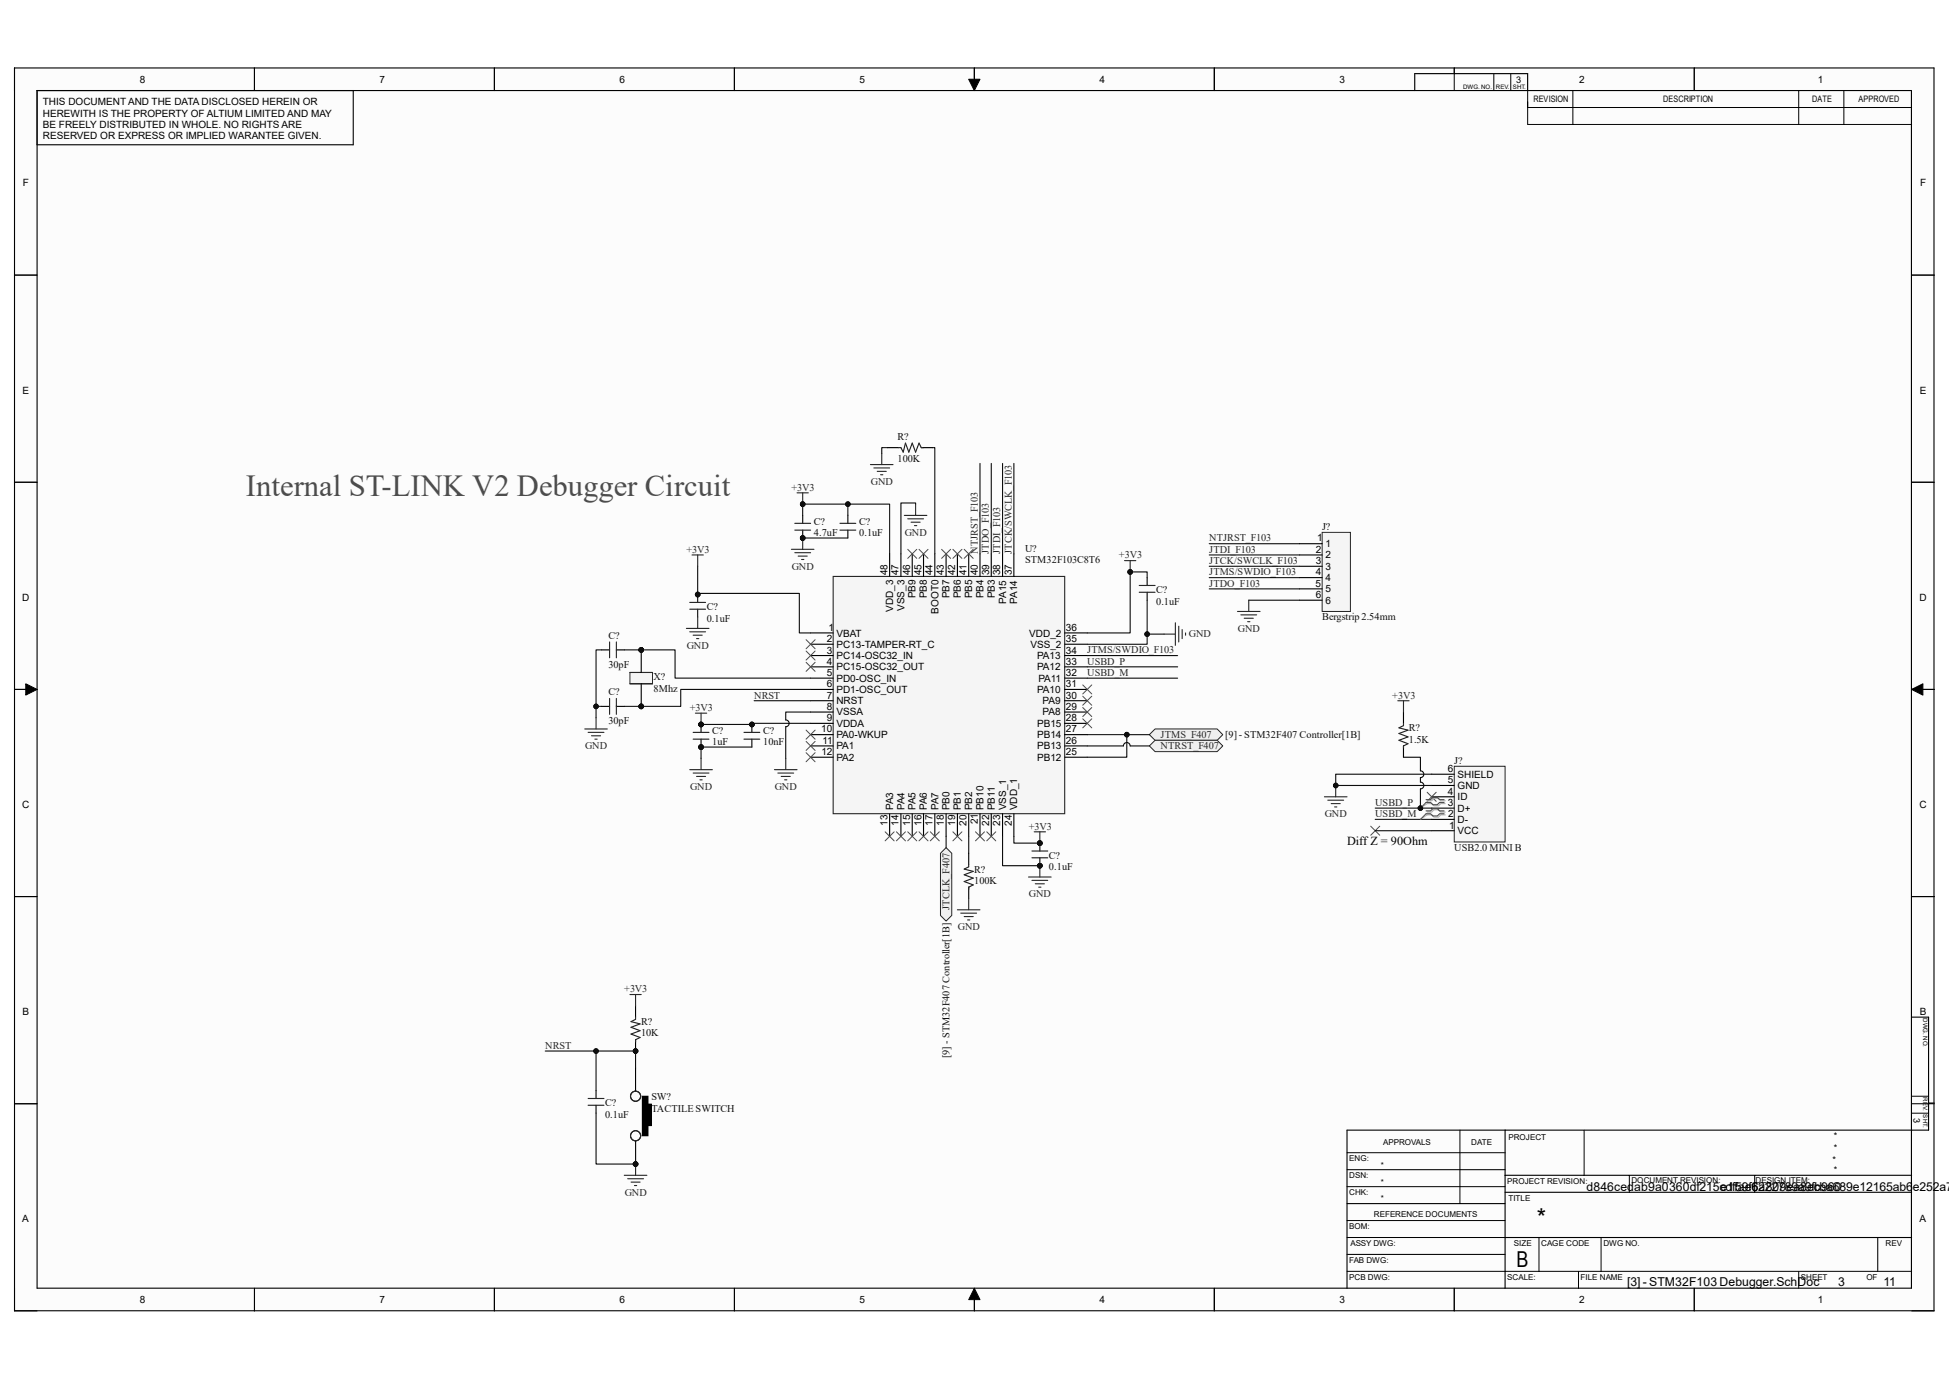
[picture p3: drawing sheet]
<svg xmlns="http://www.w3.org/2000/svg" width="297mm" height="210mm" viewBox="0 0 297 210" stroke-linecap="round" stroke-linejoin="round" font-family="sans-serif">
<g fill="#fcfcfc">
<path d="M2.2 10.4h292.6v189.2h-292.6z" fill-rule="evenodd"/>
<path d="M5.7 13.8h285.6v182.4h-285.6z" fill-rule="evenodd"/>
</g>
<g fill="none" stroke="#000" stroke-width=".15">
<path d="M2.2 10.3v3.5M38.8 10.3v3.5M75.3 10.3v3.5M111.9 10.4v3.4M147.6 12.1h1.7l-.8 1.7zM148.5 10.4v3.4M185 10.4v3.4M221.6 10.4v3.4M227.6 11.2v2.6M230.2 11.2v2.6M232.8 13.8v5.2h58.5M232.8 16.4h58.5"/>
<path d="M239.7 13.8v5.2M258.2 10.4v3.4M274.1 13.8v5.2M281 13.8v5.2M2.2 41.9h3.4M291.3 41.9h3.5M2.2 73.4h3.4M291.3 73.4h3.5M2.2 105h3.4M3.9 104.1l1.7 .9-1.7 .9zM291.3 105l1.7-.9v1.8zM291.3 105h3.5"/>
<path d="M2.2 136.5h3.4M291.3 136.5h3.5M2.2 168.1h3.4M205.3 178.1h24.1M205.3 175.6h24.1M222.5 172.1v11.2M241.4 172.1v6.9M248.3 179v2.6M267.4 179v2.6M291.3 168.1h3.5M291.3 169.5h2.6M291.3 167h2.6"/>
<path d="M2.2 196.2v3.4h3.5M38.8 196.2v3.4M75.3 196.2v3.4M111.9 196.2v3.4M148.5 196.2l.8 1.7h-1.7zM148.5 196.2v3.4M185 196.2v3.4M205.3 193.6h86M205.3 180.7h24.1M205.3 188.5h24.1M205.3 185.9h24.1M205.3 191h24.1"/>
<path d="M221.6 196.2v3.4M234.5 188.5v5.1M240.5 193.6v2.6M244 188.5v5.1M258.2 196.2v3.4M274.1 193.6v2.6M286.2 188.5v5.1M291.3 199.6h3.5"/>
</g>
<g fill="none" stroke="#000" stroke-width=".17">
<path d="M2.2 10.4h292.5v189.2h-292.5zM5.6 13.8h285.7v182.4h-285.6zM38.8 10.3v3.5M53.8 13.8v8.3h-48.2M75.3 10.3v3.5M111.9 10.4v3.4M148.5 10.4v3.4M185 10.4v3.4M215.6 13.8v-2.6h17.2v2.6M221.6 10.4v.8M258.2 10.4v3.4M2.2 41.9h3.4"/>
<path d="M291.3 41.9h3.5M2.2 73.4h3.4M291.3 73.4h3.5M2.2 105h3.4M291.3 105h3.5M2.2 136.5h3.4M291.3 136.5h3.5M291.3 154.9h2.6v17.2h-88.6v24.1M2.2 168.1h3.4M229.4 179h61.9M229.4 172.1v24.1M293.9 168h.9"/>
<path d="M38.8 196.2v3.4M75.3 196.2v3.4M111.9 196.2v3.4M148.5 196.2v3.4M185 196.2v3.4M205.3 183.3h24.1M221.6 196.2v3.4M229.4 181.6h61.9M229.4 188.5h61.9M258.2 196.2v3.4"/>
</g>
<path d="M147.6 12.1h1.7l-.8 1.7zM3.9 104.1l1.7 .9-1.7 .9zM291.3 105l1.7-.9v1.8zM148.5 196.2l.8 1.7h-1.7z" fill="#000"/>
<path d="M127 87.8h35.2v36.1h-35.2z" fill-rule="evenodd" fill="#f5f5f5"/>
<path d="M127 87.8h35.2v36.1h-35.2z" fill="none" stroke="#262626" stroke-width=".17"/>
<g fill="none" stroke="#000" stroke-width=".17">
<path d="M123.5 96.4h3.5M123.5 98.1h3.5M123.5 99.8h3.5M135.6 84.3v3.5M137.3 84.3v3.5M139 84.3v3.5M140.7 84.3v3.5M142.5 84.3v3.5M144.2 84.3v3.5M145.9 84.3v3.5M147.6 84.3v3.5M149.3 84.3v3.5"/>
<path d="M151.1 84.3v3.5M152.8 84.3v3.5M154.5 84.3v3.5M162.2 96.4h3.5M162.2 98.1h3.5M162.2 99.8h3.5M123.5 101.6h3.5M123.5 103.3h3.5M123.5 105h3.5M123.5 106.7h3.5M123.5 108.4h3.5M123.5 110.2h3.5"/>
<path d="M123.5 111.9h3.5M123.5 113.6h3.5M123.5 115.3h3.5M162.2 101.6h3.5M162.2 103.3h3.5M162.2 105h3.5M162.2 106.7h3.5M162.2 108.4h3.5M162.2 110.2h3.5M162.2 111.9h3.5M162.2 113.6h3.5M162.2 115.3h3.5"/>
<path d="M135.6 123.9v3.5M137.3 123.9v3.5M139 123.9v3.5M140.7 123.9v3.5M142.5 123.9v3.5M144.2 123.9v3.5M145.9 123.9v3.5M147.6 123.9v3.5M149.3 123.9v3.5M151.1 123.9v3.5M152.8 123.9v3.5M154.5 123.9v3.5"/>
</g>
<path d="M201.5 81.1h4.3v12h-4.3z" fill-rule="evenodd" fill="#f5f5f5"/>
<path d="M201.5 81.1h4.3v12h-4.3z" fill="none" stroke="#262626" stroke-width=".15"/>
<path d="M135.2 68.2h1.7M140.4 68.2h1.7M198 82.8h3.5M198 84.5h3.5M198 86.2h3.5M198 88h3.5M198 89.7h3.5M198 91.4h3.5M147.6 130v1.7M147.6 135.1v1.7" fill="none" stroke="#000" stroke-width=".17"/>
<g fill="none" stroke="#262626" stroke-width=".17">
<path d="M132.6 70.8h3.5M133.2 71.3h2.4M133.7 71.8h1.4M134.2 72.3h.3M134.4 69v1.8M105.5 84.5h1.7M106.3 84.5v1.7M188.6 93.1h3.4M189.1 93.6h2.4M189.6 94.2h1.4M190.1 94.7h.4M190.3 91.4v1.7"/>
<path d="M145.9 138.6h3.4M146.4 139.1h2.4M146.9 139.6h1.4M147.6 136.8v1.8M147.4 140.1h.4"/>
</g>
<path d="M136.9 68.2h.4l.3 .7 .4-1.4 .5 1.4 .5-1.4 .5 1.4 .5-1.4 .4 .7h.3M147.6 131.7v.3l-.7 .4 1.4 .3-1.4 .5 1.4 .5-1.4 .6 1.4 .5-.7 .3v.4" fill="none" stroke="#1c1c1c" stroke-width=".17"/>
<circle cx="106.3" cy="90.5" r=".34" fill="#0e0e0e"/>
<circle cx="106.3" cy="90.5" r=".34" fill="none" stroke="#0e0e0e" stroke-width=".15"/>
<path d="M106.3 90.5v1.2M106.3 92.8v1.2" fill="none" stroke="#000" stroke-width=".17"/>
<circle cx="106.3" cy="90.5" r=".34" fill="#0e0e0e"/>
<circle cx="106.3" cy="90.5" r=".34" fill="none" stroke="#0e0e0e" stroke-width=".15"/>
<path d="M105.1 92.8h2.4M105.1 91.7h2.4" fill="none" stroke="#1c1c1c" stroke-width=".17"/>
<path d="M104.6 95.7h3.4M105.1 96.2h2.4M105.6 96.7h1.4M106.1 97.3h.4M106.3 94v1.7M106 108.6h1.7M106.8 108.6v1.7" fill="none" stroke="#262626" stroke-width=".17"/>
<circle cx="106.8" cy="110.3" r=".34" fill="#0e0e0e"/>
<circle cx="106.8" cy="110.3" r=".34" fill="none" stroke="#0e0e0e" stroke-width=".15"/>
<circle cx="114.6" cy="110.3" r=".34" fill="#0e0e0e"/>
<circle cx="114.6" cy="110.3" r=".34" fill="none" stroke="#0e0e0e" stroke-width=".15"/>
<path d="M114.6 110.3v1.2M114.6 112.6v1.2" fill="none" stroke="#000" stroke-width=".17"/>
<circle cx="114.6" cy="110.3" r=".34" fill="#0e0e0e"/>
<circle cx="114.6" cy="110.3" r=".34" fill="none" stroke="#0e0e0e" stroke-width=".15"/>
<path d="M113.4 112.6h2.4M113.4 111.5h2.4" fill="none" stroke="#1c1c1c" stroke-width=".17"/>
<circle cx="106.8" cy="113.8" r=".34" fill="#0e0e0e"/>
<circle cx="106.8" cy="113.8" r=".34" fill="none" stroke="#0e0e0e" stroke-width=".15"/>
<circle cx="106.8" cy="110.3" r=".34" fill="#0e0e0e"/>
<circle cx="106.8" cy="110.3" r=".34" fill="none" stroke="#0e0e0e" stroke-width=".15"/>
<path d="M106.8 112.6v1.2" fill="none" stroke="#000" stroke-width=".17"/>
<circle cx="106.8" cy="113.8" r=".34" fill="#0e0e0e"/>
<circle cx="106.8" cy="113.8" r=".34" fill="none" stroke="#0e0e0e" stroke-width=".15"/>
<path d="M106.8 110.3v1.2" fill="none" stroke="#000" stroke-width=".17"/>
<circle cx="106.8" cy="110.3" r=".34" fill="#0e0e0e"/>
<circle cx="106.8" cy="110.3" r=".34" fill="none" stroke="#0e0e0e" stroke-width=".15"/>
<path d="M105.6 112.6h2.4M105.6 111.5h2.4" fill="none" stroke="#1c1c1c" stroke-width=".17"/>
<path d="M105.1 117.2h3.5M105.6 117.7h2.4M106.1 118.2h1.4M106.7 118.8h.3M106.8 115.5v1.7M157.6 126.7h1.7M158.5 126.7v1.7" fill="none" stroke="#262626" stroke-width=".17"/>
<circle cx="158.5" cy="128.4" r=".34" fill="#0e0e0e"/>
<circle cx="158.5" cy="128.4" r=".34" fill="none" stroke="#0e0e0e" stroke-width=".15"/>
<circle cx="158.5" cy="131.8" r=".34" fill="#0e0e0e"/>
<circle cx="158.5" cy="131.8" r=".34" fill="none" stroke="#0e0e0e" stroke-width=".15"/>
<circle cx="158.5" cy="128.4" r=".34" fill="#0e0e0e"/>
<circle cx="158.5" cy="128.4" r=".34" fill="none" stroke="#0e0e0e" stroke-width=".15"/>
<path d="M158.5 130.6v1.2" fill="none" stroke="#000" stroke-width=".17"/>
<circle cx="158.5" cy="131.8" r=".34" fill="#0e0e0e"/>
<circle cx="158.5" cy="131.8" r=".34" fill="none" stroke="#0e0e0e" stroke-width=".15"/>
<path d="M158.5 128.4v1.2" fill="none" stroke="#000" stroke-width=".17"/>
<circle cx="158.5" cy="128.4" r=".34" fill="#0e0e0e"/>
<circle cx="158.5" cy="128.4" r=".34" fill="none" stroke="#0e0e0e" stroke-width=".15"/>
<path d="M157.3 130.6h2.4M157.3 129.6h2.4" fill="none" stroke="#1c1c1c" stroke-width=".17"/>
<path d="M156.7 133.6h3.5M157.3 134.1h2.4M157.8 134.6h1.4M158.3 135.1h.3M158.5 131.8v1.8" fill="none" stroke="#262626" stroke-width=".17"/>
<circle cx="158.5" cy="131.8" r=".34" fill="#0e0e0e"/>
<circle cx="158.5" cy="131.8" r=".34" fill="none" stroke="#0e0e0e" stroke-width=".15"/>
<path d="M121.5 75.1h1.7M122.3 75.1v1.7" fill="none" stroke="#262626" stroke-width=".17"/>
<circle cx="122.3" cy="76.8" r=".34" fill="#0e0e0e"/>
<circle cx="122.3" cy="76.8" r=".34" fill="none" stroke="#0e0e0e" stroke-width=".15"/>
<path d="M129.2 78.5v1.2M129.2 80.7v1.2" fill="none" stroke="#000" stroke-width=".17"/>
<path d="M128 79.7h2.4M128 80.7h2.4" fill="none" stroke="#1c1c1c" stroke-width=".17"/>
<circle cx="122.3" cy="81.9" r=".34" fill="#0e0e0e"/>
<circle cx="122.3" cy="81.9" r=".34" fill="none" stroke="#0e0e0e" stroke-width=".15"/>
<path d="M122.3 80.7v1.2" fill="none" stroke="#000" stroke-width=".17"/>
<circle cx="122.3" cy="81.9" r=".34" fill="#0e0e0e"/>
<circle cx="122.3" cy="81.9" r=".34" fill="none" stroke="#0e0e0e" stroke-width=".15"/>
<path d="M122.3 78.5v1.2" fill="none" stroke="#000" stroke-width=".17"/>
<path d="M121.1 79.7h2.4M121.1 80.7h2.4" fill="none" stroke="#1c1c1c" stroke-width=".17"/>
<path d="M120.6 83.7h3.4M121.1 84.2h2.4M121.6 84.7h1.4M122.2 85.2h.3M122.3 81.9v1.8" fill="none" stroke="#262626" stroke-width=".17"/>
<circle cx="122.3" cy="81.9" r=".34" fill="#0e0e0e"/>
<circle cx="122.3" cy="81.9" r=".34" fill="none" stroke="#0e0e0e" stroke-width=".15"/>
<path d="M171.4 85.4h1.7M172.2 85.4v1.7" fill="none" stroke="#262626" stroke-width=".17"/>
<circle cx="172.2" cy="87.1" r=".34" fill="#0e0e0e"/>
<circle cx="172.2" cy="87.1" r=".34" fill="none" stroke="#0e0e0e" stroke-width=".15"/>
<path d="M174.8 88v1.2M174.8 90.2v1.2" fill="none" stroke="#000" stroke-width=".17"/>
<path d="M173.6 90.2h2.4M173.6 89.2h2.4" fill="none" stroke="#1c1c1c" stroke-width=".17"/>
<g fill="none" stroke="#262626" stroke-width=".17">
<path d="M137.8 78.5h3.5M138.3 79h2.4M138.8 79.5h1.4M139.5 76.8v1.7M139.4 80h.3M177.4 96.6h1.7M179.1 94.8v3.5M179.6 95.4v2.4M180.1 95.9v1.4M180.7 96.4v.3M118 117.2h3.5M118.5 117.7h2.4"/>
<path d="M119.1 118.2h1.3M119.6 118.8h.3M119.7 115.5v1.7"/>
</g>
<circle cx="97.7" cy="107.6" r=".34" fill="#0e0e0e"/>
<circle cx="97.7" cy="107.6" r=".34" fill="none" stroke="#0e0e0e" stroke-width=".15"/>
<circle cx="97.7" cy="99" r=".34" fill="#0e0e0e"/>
<circle cx="97.7" cy="99" r=".34" fill="none" stroke="#0e0e0e" stroke-width=".15"/>
<path d="M96 102.4h3.4v1.7h-3.4z" fill-rule="evenodd" fill="#f5f5f5"/>
<path d="M96 102.4h3.4v1.7h-3.4z" fill="none" stroke="#262626" stroke-width=".15"/>
<path d="M96 102.4h3.4M96 104.1h3.4" fill="none" stroke="#1c1c1c" stroke-width=".17"/>
<path d="M97.7 104.1v3.5" fill="none" stroke="#000" stroke-width=".17"/>
<circle cx="97.7" cy="107.6" r=".34" fill="#0e0e0e"/>
<circle cx="97.7" cy="107.6" r=".34" fill="none" stroke="#0e0e0e" stroke-width=".15"/>
<path d="M97.7 99v3.4" fill="none" stroke="#000" stroke-width=".17"/>
<circle cx="97.7" cy="99" r=".34" fill="#0e0e0e"/>
<circle cx="97.7" cy="99" r=".34" fill="none" stroke="#0e0e0e" stroke-width=".15"/>
<path d="M91.7 99h1.2M93.9 99h1.2M91.7 107.6h1.2M93.9 107.6h1.2" fill="none" stroke="#000" stroke-width=".17"/>
<path d="M92.9 97.8v2.4M93.9 97.8v2.4M92.9 106.4v2.4M93.9 106.4v2.4" fill="none" stroke="#1c1c1c" stroke-width=".17"/>
<path d="M89.1 111h3.5M89.6 111.5h2.4M90.1 112.1h1.4M90.7 112.6h.3M90.8 109.3v1.7" fill="none" stroke="#262626" stroke-width=".17"/>
<circle cx="96.9" cy="160.1" r=".34" fill="#0e0e0e"/>
<circle cx="96.9" cy="160.1" r=".34" fill="none" stroke="#0e0e0e" stroke-width=".15"/>
<path d="M96.9 153.2v1.7M96.9 158.3v1.8" fill="none" stroke="#000" stroke-width=".17"/>
<circle cx="96.9" cy="160.1" r=".34" fill="#0e0e0e"/>
<circle cx="96.9" cy="160.1" r=".34" fill="none" stroke="#0e0e0e" stroke-width=".15"/>
<path d="M96.9 154.9v.3l-.7 .4 1.3 .3-1.3 .6 1.3 .5-1.3 .5 1.3 .5-.6 .3v.4" fill="none" stroke="#1c1c1c" stroke-width=".17"/>
<path d="M96 151.5h1.7M96.9 151.5v1.7" fill="none" stroke="#262626" stroke-width=".17"/>
<circle cx="96.9" cy="177.3" r=".34" fill="#0e0e0e"/>
<circle cx="96.9" cy="177.3" r=".34" fill="none" stroke="#0e0e0e" stroke-width=".15"/>
<g fill="none" stroke="#1c1c1c" stroke-width=".17">
<circle cx="96.9" cy="173" r=".77"/>
<circle cx="96.9" cy="166.9" r=".77"/>
</g>
<path d="M96.9 162.6v3.5M96.9 173.8v3.5" fill="none" stroke="#000" stroke-width=".17"/>
<circle cx="96.9" cy="177.3" r=".34" fill="#0e0e0e"/>
<circle cx="96.9" cy="177.3" r=".34" fill="none" stroke="#0e0e0e" stroke-width=".15"/>
<g fill="#000">
<path d="M97.9 167h.8v6h-.8z" fill-rule="evenodd"/>
<path d="M98.6 168.2h.7v3.2h-.7z" fill-rule="evenodd"/>
</g>
<path d="M97.9 167h.8v6h-.8zM98.6 168.2h.7v3.2h-.7z" fill="none" stroke="#000" stroke-width=".15"/>
<path d="M90.8 166.1v1.2M90.8 168.3v1.2" fill="none" stroke="#000" stroke-width=".17"/>
<path d="M89.6 168.3h2.4M89.6 167.3h2.4" fill="none" stroke="#1c1c1c" stroke-width=".17"/>
<path d="M95.1 179h3.5M95.7 179.5h2.4M96.9 177.3v1.7M96.2 180h1.3M96.7 180.6h.3" fill="none" stroke="#262626" stroke-width=".17"/>
<circle cx="96.9" cy="177.3" r=".34" fill="#0e0e0e"/>
<circle cx="96.9" cy="177.3" r=".34" fill="none" stroke="#0e0e0e" stroke-width=".15"/>
<path d="M175.2 111.9l.8-.9h9.5l.8 .9-.8 .8h-9.5z" fill-rule="evenodd" fill="#f0f0f0"/>
<path d="M175.2 111.9l.8-.9h9.5l.8 .9-.8 .8h-9.5z" fill="none" stroke="#262626" stroke-width=".15"/>
<path d="M175.2 113.6l.8-.9h9.5l.8 .9-.8 .9h-9.5z" fill-rule="evenodd" fill="#f0f0f0"/>
<path d="M175.2 113.6l.8-.9h9.5l.8 .9-.8 .9h-9.5z" fill="none" stroke="#262626" stroke-width=".15"/>
<path d="M144.2 129.1l.8 .9v9.4l-.8 .9-.9-.9v-9.4z" fill-rule="evenodd" fill="#f0f0f0"/>
<path d="M144.2 129.1l.8 .9v9.4l-.8 .9-.9-.9v-9.4z" fill="none" stroke="#262626" stroke-width=".15"/>
<g fill="none" stroke="#4c4c4c" stroke-width=".15">
<path d="M122.8 97.4l1.4 1.4M122.8 99.1l1.4 1.4M124.2 97.4l-1.4 1.4M124.2 99.1l-1.4 1.4M138.3 83.7l1.4 1.3M139.7 83.7l-1.4 1.3M140 83.7l1.4 1.3M141.4 83.7l-1.4 1.3M143.5 83.7l1.4 1.3M144.9 83.7l-1.4 1.3M145.2 83.7l1.4 1.3M146.6 83.7l-1.4 1.3"/>
<path d="M146.9 83.7l1.4 1.3M148.3 83.7l-1.4 1.3M122.8 100.9l1.4 1.3M122.8 111.2l1.4 1.4M122.8 112.9l1.4 1.4M122.8 114.6l1.4 1.4M124.2 100.9l-1.4 1.3M124.2 111.2l-1.4 1.4M124.2 112.9l-1.4 1.4M124.2 114.6l-1.4 1.4M165 109.5l1.4 1.3M165 107.8l1.4 1.3"/>
<path d="M165 106l1.4 1.4M165 104.3l1.4 1.4M166.4 109.5l-1.4 1.3M166.4 107.8l-1.4 1.3M166.4 106l-1.4 1.4M166.4 104.3l-1.4 1.4M134.9 126.7l1.4 1.4M136.3 126.7l-1.4 1.4M136.6 126.7l1.4 1.4M138 126.7l-1.4 1.4M138.3 126.7l1.4 1.4M139.7 126.7l-1.4 1.4"/>
<path d="M140 126.7l1.4 1.4M141.4 126.7l-1.4 1.4M141.8 126.7l1.3 1.4M143.1 126.7l-1.3 1.4M145.2 126.7l1.4 1.4M146.6 126.7l-1.4 1.4M148.7 126.7l1.3 1.4M150 126.7l-1.3 1.4M150.4 126.7l1.3 1.4M151.7 126.7l-1.3 1.4"/>
</g>
<path d="M221.6 116.7h7.8v11.5h-7.8z" fill-rule="evenodd" fill="#f5f5f5"/>
<path d="M221.6 116.7h7.8v11.5h-7.8z" fill="none" stroke="#262626" stroke-width=".15"/>
<path d="M218.2 119.6h3.4M218.2 117.9h3.4M218.2 126.5h3.4M218.2 124.8h3.4M218.2 123.1h3.4M218.2 121.3h3.4" fill="none" stroke="#000" stroke-width=".17"/>
<path d="M203.5 119.6v1.7M201.8 121.3h3.5M202.3 121.9h2.5M202.9 122.4h1.3M203.4 122.9h.3" fill="none" stroke="#262626" stroke-width=".17"/>
<circle cx="203.6" cy="119.6" r=".34" fill="#0e0e0e"/>
<circle cx="203.6" cy="119.6" r=".34" fill="none" stroke="#0e0e0e" stroke-width=".15"/>
<path d="M208.9 125.8l1.4 1.4M210.3 125.8l-1.4 1.4M217.5 120.7l1.4 1.3M218.9 120.7l-1.4 1.3" fill="none" stroke="#4c4c4c" stroke-width=".15"/>
<path d="M213.9 108.4v1.8M213.9 113.6v1.7" fill="none" stroke="#000" stroke-width=".17"/>
<path d="M213.9 110.2v.3l-.7 .3 1.4 .4-1.4 .5 1.4 .5-1.4 .5 1.4 .6-.7 .3v.4" fill="none" stroke="#1c1c1c" stroke-width=".17"/>
<g fill="none" stroke="#0e0e0e" stroke-width=".17">
<path d="M135.2 68.2h-.8v.8M149.3 70.6v13.7M151.1 70.6v13.7M152.8 70.6v13.7M154.5 70.6v13.7M165.7 99.8h13.8M184.3 82.8h13.7M184.3 84.5h13.7M184.3 86.2h13.7M184.3 88h13.7M184.3 89.7h13.7M190.3 91.4h7.7"/>
<path d="M123.5 110.2h-8.9v.1h-7.8M147.6 127.4v2.6"/>
</g>
<circle cx="114.6" cy="110.3" r=".34" fill="#0e0e0e"/>
<circle cx="114.6" cy="110.3" r=".34" fill="none" stroke="#0e0e0e" stroke-width=".15"/>
<circle cx="106.8" cy="110.3" r=".34" fill="#0e0e0e"/>
<circle cx="106.8" cy="110.3" r=".34" fill="none" stroke="#0e0e0e" stroke-width=".15"/>
<path d="M106.8 113.8v1.7" fill="none" stroke="#0e0e0e" stroke-width=".17"/>
<circle cx="106.8" cy="113.8" r=".34" fill="#0e0e0e"/>
<circle cx="106.8" cy="113.8" r=".34" fill="none" stroke="#0e0e0e" stroke-width=".15"/>
<path d="M106.8 113.8h7.8" fill="none" stroke="#0e0e0e" stroke-width=".17"/>
<circle cx="106.8" cy="113.8" r=".34" fill="#0e0e0e"/>
<circle cx="106.8" cy="113.8" r=".34" fill="none" stroke="#0e0e0e" stroke-width=".15"/>
<path d="M154.5 127.4v1h4" fill="none" stroke="#0e0e0e" stroke-width=".17"/>
<circle cx="158.5" cy="128.4" r=".34" fill="#0e0e0e"/>
<circle cx="158.5" cy="128.4" r=".34" fill="none" stroke="#0e0e0e" stroke-width=".15"/>
<path d="M122.3 76.8h13.3v7.5" fill="none" stroke="#0e0e0e" stroke-width=".17"/>
<circle cx="129.2" cy="76.8" r=".34" fill="#0e0e0e"/>
<circle cx="129.2" cy="76.8" r=".34" fill="none" stroke="#0e0e0e" stroke-width=".15"/>
<circle cx="122.3" cy="76.8" r=".34" fill="#0e0e0e"/>
<circle cx="122.3" cy="76.8" r=".34" fill="none" stroke="#0e0e0e" stroke-width=".15"/>
<path d="M129.2 76.8v1.7" fill="none" stroke="#0e0e0e" stroke-width=".17"/>
<circle cx="129.2" cy="76.8" r=".34" fill="#0e0e0e"/>
<circle cx="129.2" cy="76.8" r=".34" fill="none" stroke="#0e0e0e" stroke-width=".15"/>
<path d="M122.3 76.8v1.7" fill="none" stroke="#0e0e0e" stroke-width=".17"/>
<circle cx="122.3" cy="76.8" r=".34" fill="#0e0e0e"/>
<circle cx="122.3" cy="76.8" r=".34" fill="none" stroke="#0e0e0e" stroke-width=".15"/>
<path d="M122.3 81.9h6.9" fill="none" stroke="#0e0e0e" stroke-width=".17"/>
<circle cx="122.3" cy="81.9" r=".34" fill="#0e0e0e"/>
<circle cx="122.3" cy="81.9" r=".34" fill="none" stroke="#0e0e0e" stroke-width=".15"/>
<path d="M172.2 87.1h2.6v.9" fill="none" stroke="#0e0e0e" stroke-width=".17"/>
<circle cx="172.2" cy="87.1" r=".34" fill="#0e0e0e"/>
<circle cx="172.2" cy="87.1" r=".34" fill="none" stroke="#0e0e0e" stroke-width=".15"/>
<path d="M172.2 87.1v9.3h-6.5" fill="none" stroke="#0e0e0e" stroke-width=".17"/>
<circle cx="172.2" cy="87.1" r=".34" fill="#0e0e0e"/>
<circle cx="172.2" cy="87.1" r=".34" fill="none" stroke="#0e0e0e" stroke-width=".15"/>
<path d="M174.8 91.4v5.2h2.6" fill="none" stroke="#0e0e0e" stroke-width=".17"/>
<circle cx="174.8" cy="96.6" r=".34" fill="#0e0e0e"/>
<circle cx="174.8" cy="96.6" r=".34" fill="none" stroke="#0e0e0e" stroke-width=".15"/>
<path d="M174.8 96.6v1.5h-9.1" fill="none" stroke="#0e0e0e" stroke-width=".17"/>
<circle cx="174.8" cy="96.6" r=".34" fill="#0e0e0e"/>
<circle cx="174.8" cy="96.6" r=".34" fill="none" stroke="#0e0e0e" stroke-width=".15"/>
<path d="M123.5 108.4h-3.8v1.2a.52 .52 0 0 1 .6 .6 .52 .52 0 0 1-.6 .5v4.8M152.8 127.4v4.4h5.7" fill="none" stroke="#0e0e0e" stroke-width=".17"/>
<circle cx="158.5" cy="131.8" r=".34" fill="#0e0e0e"/>
<circle cx="158.5" cy="131.8" r=".34" fill="none" stroke="#0e0e0e" stroke-width=".15"/>
<path d="M106.3 86.2v4.3l.2-.1h15.3v6h1.7" fill="none" stroke="#0e0e0e" stroke-width=".17"/>
<circle cx="106.3" cy="90.5" r=".34" fill="#0e0e0e"/>
<circle cx="106.3" cy="90.5" r=".34" fill="none" stroke="#0e0e0e" stroke-width=".15"/>
<path d="M139.5 76.8v-.2h-2.2v7.7M142.1 68.2h.4v16.1M97.7 99h5.2v4.3h20.6" fill="none" stroke="#0e0e0e" stroke-width=".17"/>
<circle cx="97.7" cy="99" r=".34" fill="#0e0e0e"/>
<circle cx="97.7" cy="99" r=".34" fill="none" stroke="#0e0e0e" stroke-width=".15"/>
<path d="M123.5 105h-19.8v2.6h-6" fill="none" stroke="#0e0e0e" stroke-width=".17"/>
<circle cx="97.7" cy="107.6" r=".34" fill="#0e0e0e"/>
<circle cx="97.7" cy="107.6" r=".34" fill="none" stroke="#0e0e0e" stroke-width=".15"/>
<path d="M95.1 99h2.6" fill="none" stroke="#0e0e0e" stroke-width=".17"/>
<circle cx="97.7" cy="99" r=".34" fill="#0e0e0e"/>
<circle cx="97.7" cy="99" r=".34" fill="none" stroke="#0e0e0e" stroke-width=".15"/>
<path d="M95.1 107.6h2.6" fill="none" stroke="#0e0e0e" stroke-width=".17"/>
<circle cx="97.7" cy="107.6" r=".34" fill="#0e0e0e"/>
<circle cx="97.7" cy="107.6" r=".34" fill="none" stroke="#0e0e0e" stroke-width=".15"/>
<path d="M91.7 99h-.9v8.6h.9" fill="none" stroke="#0e0e0e" stroke-width=".17"/>
<circle cx="90.8" cy="107.6" r=".34" fill="#0e0e0e"/>
<circle cx="90.8" cy="107.6" r=".34" fill="none" stroke="#0e0e0e" stroke-width=".15"/>
<path d="M90.8 107.6v1.7" fill="none" stroke="#0e0e0e" stroke-width=".17"/>
<circle cx="90.8" cy="107.6" r=".34" fill="#0e0e0e"/>
<circle cx="90.8" cy="107.6" r=".34" fill="none" stroke="#0e0e0e" stroke-width=".15"/>
<path d="M114.9 106.7h8.6M83.1 160.1h13.8v2.5" fill="none" stroke="#0e0e0e" stroke-width=".17"/>
<circle cx="96.9" cy="160.1" r=".34" fill="#0e0e0e"/>
<circle cx="96.9" cy="160.1" r=".34" fill="none" stroke="#0e0e0e" stroke-width=".15"/>
<circle cx="90.8" cy="160.1" r=".34" fill="#0e0e0e"/>
<circle cx="90.8" cy="160.1" r=".34" fill="none" stroke="#0e0e0e" stroke-width=".15"/>
<path d="M90.8 160.1v6" fill="none" stroke="#0e0e0e" stroke-width=".17"/>
<circle cx="90.8" cy="160.1" r=".34" fill="#0e0e0e"/>
<circle cx="90.8" cy="160.1" r=".34" fill="none" stroke="#0e0e0e" stroke-width=".15"/>
<path d="M90.8 169.5v7.8h6.1" fill="none" stroke="#0e0e0e" stroke-width=".17"/>
<circle cx="96.9" cy="177.3" r=".34" fill="#0e0e0e"/>
<circle cx="96.9" cy="177.3" r=".34" fill="none" stroke="#0e0e0e" stroke-width=".15"/>
<path d="M165.7 111.9h6v3.4h-6" fill="none" stroke="#0e0e0e" stroke-width=".17"/>
<circle cx="171.7" cy="111.9" r=".34" fill="#0e0e0e"/>
<circle cx="171.7" cy="111.9" r=".34" fill="none" stroke="#0e0e0e" stroke-width=".15"/>
<path d="M171.7 111.9h3.5" fill="none" stroke="#0e0e0e" stroke-width=".17"/>
<circle cx="171.7" cy="111.9" r=".34" fill="#0e0e0e"/>
<circle cx="171.7" cy="111.9" r=".34" fill="none" stroke="#0e0e0e" stroke-width=".15"/>
<path d="M165.7 113.6h5.5a.52 .52 0 0 1 .5-.5 .52 .52 0 0 1 .5 .5h3M218.2 117.9h-14.7v1.7h14.7M144.2 127.4v1.7" fill="none" stroke="#0e0e0e" stroke-width=".17"/>
<circle cx="203.6" cy="119.6" r=".34" fill="#0e0e0e"/>
<circle cx="203.6" cy="119.6" r=".34" fill="none" stroke="#0e0e0e" stroke-width=".15"/>
<path d="M213.9 115.3h2.6v2.1a.52 .52 0 0 1 .5 .5 .52 .52 0 0 1-.5 .5v.7M216.5 119.1a.52 .52 0 0 1 .5 .5 .52 .52 0 0 1-.5 .5v3M209.6 123.1h8.6M209.6 124.8h8.6M209.6 126.5h8.6" fill="none" stroke="#0e0e0e" stroke-width=".17"/>
<circle cx="216.5" cy="123.1" r=".34" fill="#0e0e0e"/>
<circle cx="216.5" cy="123.1" r=".34" fill="none" stroke="#0e0e0e" stroke-width=".15"/>
<path d="M165.7 101.6h13.8M165.7 103.3h13.8" fill="none" stroke="#0e0e0e" stroke-width=".17"/>
<path d="M213 106.7h1.7M213.9 106.7v1.7" fill="none" stroke="#262626" stroke-width=".17"/>
<path d="M217.5 122h.7l.3-.4h.7l.4 .4h.6M217.5 122.4h.7l.3 .3h.7l.4-.3h.6" fill="none" stroke="#aeaeae" stroke-width=".17"/>
<path d="M217.5 122.4l-1 .7" fill="none" stroke="#aeaeae" stroke-width=".15"/>
<path d="M217.3 121.8h.7l.4-.4h.6l.4 .4h.7M217.3 122.2h.7l.4 .4h.6l.4-.4h.7" fill="none" stroke="#4c4c4c" stroke-width=".17"/>
<path d="M217.3 122.2l-.8 .9" fill="none" stroke="#4c4c4c" stroke-width=".15"/>
<circle cx="216.5" cy="123.1" r=".34" fill="#0e0e0e"/>
<circle cx="216.5" cy="123.1" r=".34" fill="none" stroke="#0e0e0e" stroke-width=".15"/>
<path d="M217.5 123.7h.7l.3-.4h.7l.4 .4h.6M217.5 124.1h.7l.3 .3h.7l.4-.3h.6" fill="none" stroke="#aeaeae" stroke-width=".17"/>
<path d="M217.5 124.1l-1 .7" fill="none" stroke="#aeaeae" stroke-width=".15"/>
<path d="M217.3 123.5h.7l.4-.3h.6l.4 .3h.7M217.3 123.9h.7l.4 .4h.6l.4-.4h.7" fill="none" stroke="#4c4c4c" stroke-width=".17"/>
<path d="M217.3 123.9l-.8 .9" fill="none" stroke="#4c4c4c" stroke-width=".15"/>
<text font-size="4.7" fill="#4c4c4c" x="37.5" y="75.6">Internal ST-LINK V2 Debugger Circuit</text>
<text font-size="3.7" x="234.2" y="186.6">*</text>
<text font-size="3.3" x="231.1" y="192.9">B</text>
<g font-size="1.9">
<text x="205.3" y="128.7">Diff Z = 90Ohm</text>
<text x="241.8" y="181.4">d846cedab9a0360df215cdf59f6222789a9fb960</text>
<text x="262.2" y="181.4">e1fae6a809ea8ecba689e12165ab6e252a7c</text>
<text x="247.9" y="195.8">[3] - STM32F103 Debugger.SchDoc</text>
<text x="280.1" y="195.8">3</text>
<text x="287" y="195.8">11</text>
</g>
<g font-size="1.6" fill="#0e0e0e">
<text x="136.8" y="67">R?</text>
<text x="136.8" y="70.4">100K</text>
<text x="124" y="79.9">C?</text>
<text x="124" y="81.6">4.7uF</text>
<text x="130.9" y="79.9">C?</text>
<text x="130.9" y="81.6">0.1uF</text>
<text x="201.5" y="80.7">J?</text>
<text x="156.2" y="84">U?</text>
<text x="156.2" y="85.7">STM32F103C8T6</text>
<text x="107.7" y="93">C?</text>
<text x="107.7" y="94.7">0.1uF</text>
<text x="176.2" y="90.4">C?</text>
<text x="176.2" y="92.1">0.1uF</text>
<text x="201.5" y="94.5">Bergstrip 2.54mm</text>
<text x="92.7" y="97.3">C?</text>
<text x="92.7" y="101.7">30pF</text>
<text x="92.7" y="105.9">C?</text>
<text x="99.6" y="103.6">X?</text>
<text x="99.6" y="105.4">8Mhz</text>
<text x="92.7" y="110.3">30pF</text>
<text x="108.5" y="111.7">C?</text>
<text x="108.5" y="113.5">1uF</text>
<text x="116.3" y="111.7">C?</text>
<text x="116.3" y="113.5">10nF</text>
<text x="186.7" y="112.4">[9] - STM32F407 Controller[1B]</text>
<text x="214.7" y="111.4">R?</text>
<text x="214.7" y="113.1">1.5K</text>
<text x="221.6" y="116.4">J?</text>
<text x="159.9" y="130.8">C?</text>
<text x="221.6" y="129.6">USB2.0 MINI B</text>
<text x="148.5" y="132.9">R?</text>
<text x="148.5" y="134.6">100K</text>
<text x="159.9" y="132.5">0.1uF</text>
<text x="97.7" y="156.1">R?</text>
<text x="97.7" y="157.8">10K</text>
<text x="144.7" y="161.2" transform="rotate(-90 144.7 161.2)">[9] - STM32F407 Controller[1B]</text>
<text x="99.3" y="167.6">SW?</text>
<text x="92.2" y="168.5">C?</text>
<text x="92.2" y="170.2">0.1uF</text>
<text x="99.3" y="169.3">TACTILE SWITCH</text>
</g>
<g font-size="1.6" fill="#262626">
<text x="120.6" y="74.7">+3V3</text>
<text x="132.7" y="73.9">GND</text>
<text x="137.9" y="81.6">GND</text>
<text x="184.3" y="82.5">NTJRST_F103</text>
<text x="104.6" y="84.2">+3V3</text>
<text x="120.6" y="86.8">GND</text>
<text x="149" y="84.3" transform="rotate(-90 149 84.3)">NTJRST_F103</text>
<text x="150.7" y="84.3" transform="rotate(-90 150.7 84.3)">JTDO_F103</text>
<text x="152.4" y="84.3" transform="rotate(-90 152.4 84.3)">JTDI_F103</text>
<text x="154.2" y="84.3" transform="rotate(-90 154.2 84.3)">JTCK/SWCLK_F103</text>
<text x="170.5" y="85">+3V3</text>
<text x="184.3" y="84.2">JTDI_F103</text>
<text x="184.3" y="85.9">JTCK/SWCLK_F103</text>
<text x="184.3" y="87.6">JTMS/SWDIO_F103</text>
<text x="184.3" y="89.4">JTDO_F103</text>
<text x="104.6" y="98.8">GND</text>
<text x="165.7" y="99.5">JTMS/SWDIO_F103</text>
<text x="165.7" y="101.2">USBD_P</text>
<text x="181.2" y="97.1">GND</text>
<text x="188.6" y="96.2">GND</text>
<text x="114.9" y="106.4">NRST</text>
<text x="165.7" y="103">USBD_M</text>
<text x="212.2" y="106.4">+3V3</text>
<text x="105.1" y="108.3">+3V3</text>
<text x="176.9" y="112.4">JTMS_F407</text>
<text x="89.2" y="114.1">GND</text>
<text x="176.9" y="114.1">NTRST_F407</text>
<text x="105.2" y="120.3">GND</text>
<text x="118.1" y="120.3">GND</text>
<text x="201.9" y="124.5">GND</text>
<text x="209.5" y="122.7">USBD_P</text>
<text x="209.5" y="124.5">USBD_M</text>
<text x="156.8" y="126.4">+3V3</text>
<text x="156.8" y="136.7">GND</text>
<text x="144.7" y="138.6" transform="rotate(-90 144.7 138.6)">JTCLK_F407</text>
<text x="146" y="141.6">GND</text>
<text x="95.1" y="151.1">+3V3</text>
<text x="83.1" y="159.7">NRST</text>
<text x="95.2" y="182.1">GND</text>
</g>
<g font-size="1.5">
<text x="6.5" y="16">THIS DOCUMENT AND THE DATA DISCLOSED HEREIN OR</text>
<text x="6.5" y="17.8">HEREWITH IS THE PROPERTY OF ALTIUM LIMITED AND MAY</text>
<text x="21.3" y="12.6">8</text>
<text x="57.8" y="12.6">7</text>
<text x="94.4" y="12.6">6</text>
<text x="131" y="12.6">5</text>
<text x="167.6" y="12.6">4</text>
<text x="204.1" y="12.6">3</text>
<text x="240.7" y="12.6">2</text>
<text x="277" y="12.6">1</text>
<text x="6.5" y="19.5">BE FREELY DISTRIBUTED IN WHOLE. NO RIGHTS ARE</text>
<text x="6.5" y="21.2">RESERVED OR EXPRESS OR IMPLIED WARANTEE GIVEN.</text>
<text x="3.5" y="28.4">F</text>
<text x="292.6" y="28.4">F</text>
<text x="3.4" y="59.9">E</text>
<text x="292.6" y="59.9">E</text>
<text x="200.7" y="82.5">1</text>
<text x="202" y="83.3">1</text>
<text x="135.3" y="87.6" transform="rotate(-90 135.3 87.6)">48</text>
<text x="136.9" y="87.6" transform="rotate(-90 136.9 87.6)">47</text>
<text x="138.7" y="87.6" transform="rotate(-90 138.7 87.6)">46</text>
<text x="140.4" y="87.6" transform="rotate(-90 140.4 87.6)">45</text>
<text x="142.1" y="87.6" transform="rotate(-90 142.1 87.6)">44</text>
<text x="143.8" y="87.6" transform="rotate(-90 143.8 87.6)">43</text>
<text x="145.6" y="87.6" transform="rotate(-90 145.6 87.6)">42</text>
<text x="147.3" y="87.6" transform="rotate(-90 147.3 87.6)">41</text>
<text x="149" y="87.6" transform="rotate(-90 149 87.6)">40</text>
<text x="150.7" y="87.6" transform="rotate(-90 150.7 87.6)">39</text>
<text x="152.4" y="87.6" transform="rotate(-90 152.4 87.6)">38</text>
<text x="154.2" y="87.6" transform="rotate(-90 154.2 87.6)">37</text>
<text x="200.5" y="89.4">5</text>
<text x="200.5" y="84.2">2</text>
<text x="200.5" y="85.9">3</text>
<text x="200.5" y="87.6">4</text>
<text x="202" y="85">2</text>
<text x="202" y="86.8">3</text>
<text x="202" y="88.5">4</text>
<text x="3.4" y="91.5">D</text>
<text x="136.1" y="93.2" transform="rotate(-90 136.1 93.2)">VDD_3</text>
<text x="137.8" y="93" transform="rotate(-90 137.8 93)">VSS_3</text>
<text x="139.5" y="91.1" transform="rotate(-90 139.5 91.1)">PB9</text>
<text x="141.3" y="91.1" transform="rotate(-90 141.3 91.1)">PB8</text>
<text x="143" y="93.5" transform="rotate(-90 143 93.5)">BOOT0</text>
<text x="144.7" y="91.1" transform="rotate(-90 144.7 91.1)">PB7</text>
<text x="146.4" y="91.1" transform="rotate(-90 146.4 91.1)">PB6</text>
<text x="148.2" y="91.1" transform="rotate(-90 148.2 91.1)">PB5</text>
<text x="149.9" y="91.1" transform="rotate(-90 149.9 91.1)">PB4</text>
<text x="151.6" y="91.1" transform="rotate(-90 151.6 91.1)">PB3</text>
<text x="153.3" y="92" transform="rotate(-90 153.3 92)">PA15</text>
<text x="155" y="92" transform="rotate(-90 155 92)">PA14</text>
<text x="200.5" y="91.1">6</text>
<text x="202" y="90.2">5</text>
<text x="202" y="91.9">6</text>
<text x="292.5" y="91.5">D</text>
<text x="126" y="97.8">2</text>
<text x="126" y="99.5">3</text>
<text x="126" y="101.2">4</text>
<text x="126.2" y="96.1">1</text>
<text x="127.5" y="96.9">VBAT</text>
<text x="127.5" y="98.6">PC13-TAMPER-RT_C</text>
<text x="127.5" y="100.4">PC14-OSC32_IN</text>
<text x="156.8" y="96.9">VDD_2</text>
<text x="157" y="98.6">VSS_2</text>
<text x="158" y="100.4">PA13</text>
<text x="162.4" y="96.1">36</text>
<text x="162.4" y="97.8">35</text>
<text x="162.4" y="99.5">34</text>
<text x="162.4" y="101.2">33</text>
<text x="126" y="103">5</text>
<text x="126" y="104.7">6</text>
<text x="126" y="106.4">7</text>
<text x="127.5" y="102.1">PC15-OSC32_OUT</text>
<text x="127.5" y="103.8">PD0-OSC_IN</text>
<text x="127.5" y="105.5">PD1-OSC_OUT</text>
<text x="127.5" y="107.3">NRST</text>
<text x="158" y="102.1">PA12</text>
<text x="158" y="105.5">PA10</text>
<text x="158.2" y="103.8">PA11</text>
<text x="158.9" y="107.3">PA9</text>
<text x="162.4" y="103">32</text>
<text x="162.4" y="104.7">31</text>
<text x="162.4" y="106.4">30</text>
<text x="125.1" y="111.5">10</text>
<text x="125.3" y="113.3">11</text>
<text x="126" y="108.1">8</text>
<text x="126" y="109.9">9</text>
<text x="127.5" y="109">VSSA</text>
<text x="127.5" y="110.7">VDDA</text>
<text x="127.5" y="112.4">PA0-WKUP</text>
<text x="158" y="110.7">PB15</text>
<text x="158" y="112.4">PB14</text>
<text x="158.9" y="109">PA8</text>
<text x="162.4" y="108.1">29</text>
<text x="162.4" y="109.9">28</text>
<text x="162.4" y="111.5">27</text>
<text x="162.4" y="113.3">26</text>
<text x="125.2" y="115">12</text>
<text x="127.5" y="114.1">PA1</text>
<text x="127.5" y="115.9">PA2</text>
<text x="158" y="114.1">PB13</text>
<text x="158" y="115.9">PB12</text>
<text x="162.4" y="115">25</text>
<text x="220.6" y="119.3">5</text>
<text x="220.6" y="117.6">6</text>
<text x="222.1" y="118.4">SHIELD</text>
<text x="3.4" y="123">C</text>
<text x="135.3" y="125.7" transform="rotate(-90 135.3 125.7)">13</text>
<text x="136.1" y="123.4" transform="rotate(-90 136.1 123.4)">PA3</text>
<text x="136.9" y="125.7" transform="rotate(-90 136.9 125.7)">14</text>
<text x="137.8" y="123.4" transform="rotate(-90 137.8 123.4)">PA4</text>
<text x="138.7" y="125.7" transform="rotate(-90 138.7 125.7)">15</text>
<text x="139.5" y="123.4" transform="rotate(-90 139.5 123.4)">PA5</text>
<text x="140.4" y="125.7" transform="rotate(-90 140.4 125.7)">16</text>
<text x="141.3" y="123.4" transform="rotate(-90 141.3 123.4)">PA6</text>
<text x="142.1" y="125.7" transform="rotate(-90 142.1 125.7)">17</text>
<text x="143" y="123.4" transform="rotate(-90 143 123.4)">PA7</text>
<text x="143.8" y="125.7" transform="rotate(-90 143.8 125.7)">18</text>
<text x="144.7" y="123.4" transform="rotate(-90 144.7 123.4)">PB0</text>
<text x="145.6" y="125.7" transform="rotate(-90 145.6 125.7)">19</text>
<text x="146.4" y="123.4" transform="rotate(-90 146.4 123.4)">PB1</text>
<text x="147.3" y="125.7" transform="rotate(-90 147.3 125.7)">20</text>
<text x="148.2" y="123.4" transform="rotate(-90 148.2 123.4)">PB2</text>
<text x="149" y="125.5" transform="rotate(-90 149 125.5)">21</text>
<text x="149.9" y="123.4" transform="rotate(-90 149.9 123.4)">PB10</text>
<text x="150.7" y="125.7" transform="rotate(-90 150.7 125.7)">22</text>
<text x="151.6" y="123.4" transform="rotate(-90 151.6 123.4)">PB11</text>
<text x="152.4" y="125.7" transform="rotate(-90 152.4 125.7)">23</text>
<text x="153.3" y="123.4" transform="rotate(-90 153.3 123.4)">VSS_1</text>
<text x="154.2" y="125.7" transform="rotate(-90 154.2 125.7)">24</text>
<text x="155" y="123.4" transform="rotate(-90 155 123.4)">VDD_1</text>
<text x="220.6" y="122.7">3</text>
<text x="220.6" y="121">4</text>
<text x="220.7" y="124.5">2</text>
<text x="222.1" y="125.3">D-</text>
<text x="222.1" y="123.6">D+</text>
<text x="222.1" y="121.9">ID</text>
<text x="222.1" y="120.1">GND</text>
<text x="292.5" y="123">C</text>
<text x="220.9" y="126.2">1</text>
<text x="222.1" y="127">VCC</text>
<text x="3.4" y="154.6">B</text>
<text x="292.6" y="154.6">B</text>
<text x="3.4" y="186.1">A</text>
<text x="292.5" y="186.1">A</text>
<text x="21.3" y="198.5">8</text>
<text x="57.8" y="198.5">7</text>
<text x="94.4" y="198.5">6</text>
<text x="131" y="198.5">5</text>
<text x="167.6" y="198.5">4</text>
<text x="204.1" y="198.5">3</text>
<text x="240.7" y="198.5">2</text>
<text x="277" y="198.5">1</text>
</g>
<g font-size="1.4">
<text x="231.1" y="12.7">3</text>
<text x="233.7" y="15.6">REVISION</text>
<text x="253.4" y="15.6">DESCRIPTION</text>
<text x="276.2" y="15.6">DATE</text>
<text x="283.2" y="15.6">APPROVED</text>
<text x="279.4" y="173.5">*</text>
<text x="291.6" y="170.2" transform="rotate(90 291.6 170.2)">3</text>
<text x="279.3" y="177.2">*</text>
<text x="279.4" y="178.7">*</text>
<text x="279.4" y="175.3">*</text>
</g>
<g font-size="1.2">
<text x="229.9" y="173.6">PROJECT</text>
<text x="205.6" y="176.8">ENG:</text>
<text x="205.6" y="179.4">DSN:</text>
<text x="210.4" y="177.9">*</text>
<text x="210.8" y="174.4">APPROVALS</text>
<text x="224.2" y="174.4">DATE</text>
<text x="205.6" y="182">CHK:</text>
<text x="209.4" y="185.3">REFERENCE DOCUMENTS</text>
<text x="210.4" y="180.5">*</text>
<text x="210.4" y="182.9">*</text>
<text x="229.7" y="180.3">PROJECT REVISION:</text>
<text x="229.9" y="182.9">TITLE</text>
<text x="248.6" y="180.1">DOCUMENT REVISION:</text>
<text x="267.5" y="180.1">DESIGN ITEM:</text>
<text x="205.6" y="187.2">BOM:</text>
<text x="205.8" y="189.7">ASSY DWG:</text>
<text x="230.7" y="189.7">SIZE</text>
<text x="234.9" y="189.7">CAGE CODE</text>
<text x="244.3" y="189.7">DWG NO.</text>
<text x="287.4" y="189.7">REV</text>
<text x="205.6" y="192.3">FAB DWG:</text>
<text x="205.6" y="194.9">PCB DWG:</text>
<text x="229.7" y="194.9">SCALE:</text>
<text x="240.9" y="194.9">FILE NAME</text>
<text x="274.5" y="194.9">SHEET</text>
<text x="284.4" y="194.9">OF</text>
</g>
<g font-size=".9">
<text x="223" y="13.6">DWG. NO.</text>
<text x="228" y="13.6">REV. SHT.</text>
<text x="293.1" y="155.1" transform="rotate(90 293.1 155.1)">DWG. NO.</text>
<text x="293.1" y="167.1" transform="rotate(90 293.1 167.1)">REV. SHT.</text>
</g>
</svg>
